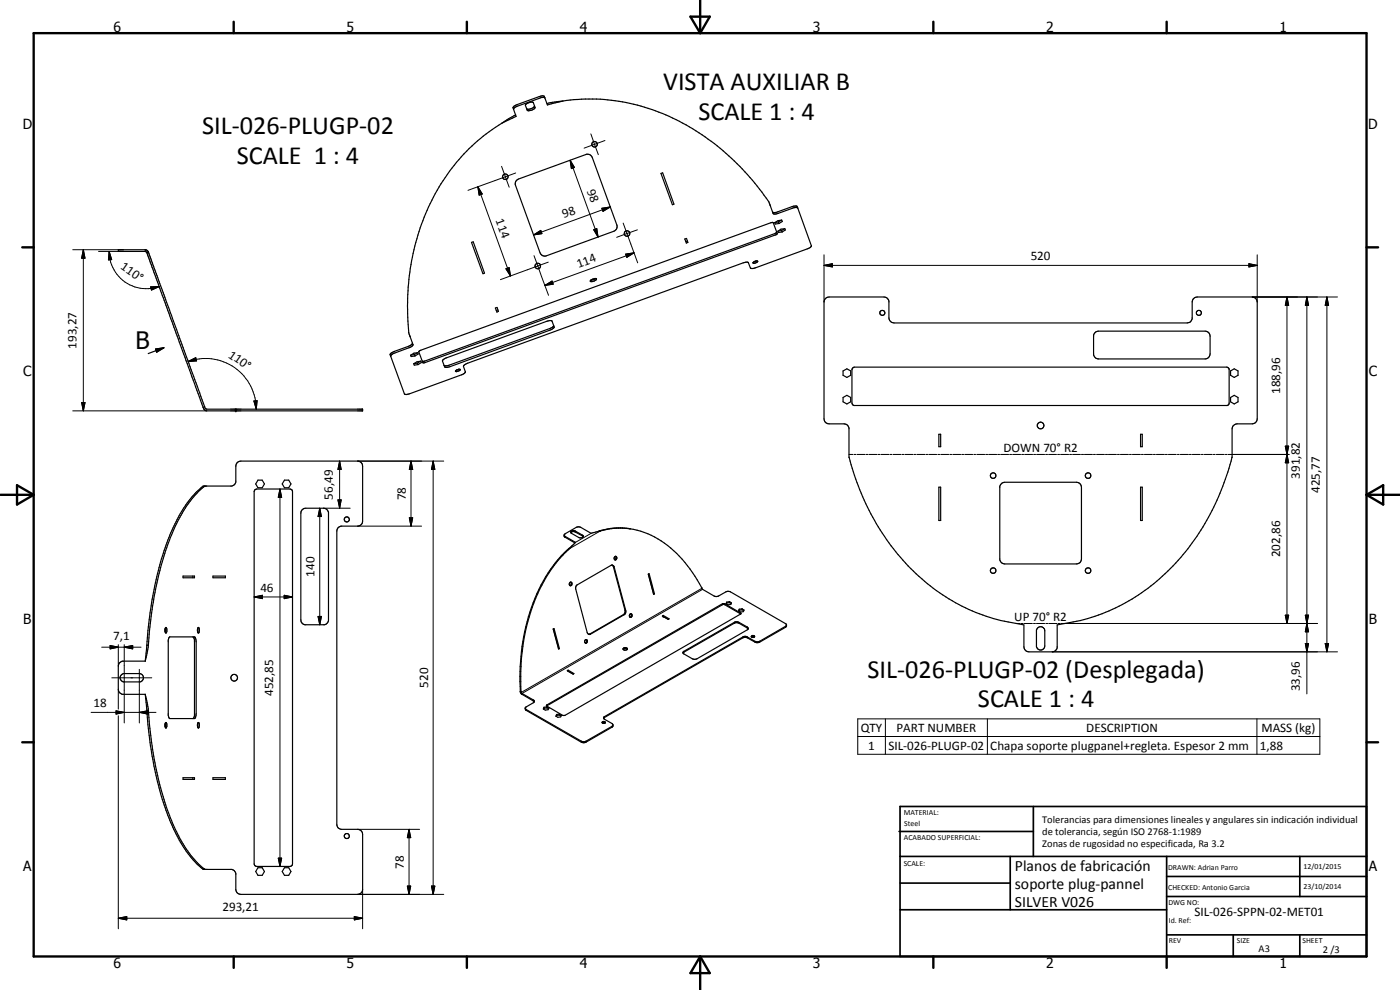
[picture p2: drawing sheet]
<svg xmlns="http://www.w3.org/2000/svg" width="420mm" height="297mm" viewBox="0 0 420 297" stroke-linecap="round" stroke-linejoin="round" font-family="sans-serif">
<g fill="none" stroke="#000" stroke-width=".35">
<path d="M150.6 37a54.7 54.7 0 0 0-15.7 14.4 60.3 60.3 0 0 0-7.2 12.8 73.2 73.2 0 0 0-5.3 32.2l.2 3.3 1.3 3.9-.9 .7-4.8 1.7-.8 .6-.1 .3M154.1 32.8l.8 2.1-4.3 2.1M154.8 34.5l-4.2 2.5M157.8 31.3l1.3-.6 .8-.1 .7 1.6a1.91 1.91 0 0 1-2.4 .9l-.5-1.5zM160.4 31.8l-.4 .5-1 .4-.9-.1M163.5 29.4a1.03 1.03 0 0 0-1.7-.4l-6.6 2.4a1.06 1.06 0 0 0-1.1 1.4M163.5 29.4l-.3-.2-1 .1-7.1 2.6-.8 .6-.2 .3M163.5 29.4l.8 2.1 4.6-1.2M168.9 30.3l-4.7 .8M168.9 30.3a57.1 57.1 0 0 1 32 4.6 71.4 71.4 0 0 1 16.1 10.4 77.9 77.9 0 0 1 13 14.2l.7 1 1.5 3.7 1.1-.1 4.8-1.7 .8-.2 .5 .2M154.9 54.2l.7-.5 20.2-7.3a1.46 1.46 0 0 1 1.9 .8l7.4 20.3a1.46 1.46 0 0 1-.9 1.9l-20.2 7.4a1.46 1.46 0 0 1-1.9-.9l-7.5-20.5zM198.4 52l.5-.1 3.4 9.4-.5 .1z"/>
<path d="M43.6 74.9h-8.1v.5h8.1M43.6 74.9l.7 .3 .2 .4M43.6 74.9v.5M43.6 75.4l.5 .4M44.1 75.8l16.8 46.4M44.5 75.6l16.9 46.4M44.5 75.6l-.4 .2M141.5 72.7l.5-.1 3.4 9.4-.5 .1zM205.5 71.7l.5-.2 .4 1.2-.4 .2zM206.3 72.3l-.5 .2M226 78.8l.3-.3a.68 .68 0 0 1 1.1 0h-.1a1.19 1.19 0 0 1-1.3 .4zM226.9 78.3l-.6 .2"/>
<path d="M231.8 63.6l.4 .2h.7l5.3-2 1 .1 4.3 11.9-.3 .4-17 6.3-1-.1-.6-1.7-1.6 .2-82.6 30.1-1.3 .7 .6 1.9-.7 .7-16.4 5.9-.9 .2-.3-.2-4.1-11.3M232.5 66.8l1-.6 1.1-.2 .2 .5-1 .6-1.1 .1zM233.1 69.6l-.6 .5-105 38.2-.8 .1M233.6 66.6l-1 .2M233.6 66.6l.2 .5M234.6 66l-1 .6M234.6 69.2l-1.1 .1M234.6 69.2l.1 .4M235.5 68.6l-.9 .6M235.5 68.6l.2 .4-1 .6M235.5 68.6l-1.1 .1-.9 .7 .1 .4 1.1-.2M148.7 92.4l.5-.2 .4 1.2-.5 .2z"/>
<path d="M149.4 93l-.5 .2M166.1 97.6l-.2 .5-.7 .4-30.4 11.1-.8 .2-.7-.2M177.2 84.2l.5-.3a1.02 1.02 0 0 1 1.3-.1l-.5 .4a1.02 1.02 0 0 1-1.3 .1zM178.7 83.6l-1.4 .5M247.7 89.6l1.1-.5 17.1 .1 .9 1.1v5.1a1.6 1.6 0 0 0 1.5 1.5h88l.9-.3 .6-.9v-5.1a1.52 1.52 0 0 1 1.5-1.5h16.5l.8 .3 .6 .6 .1 35.6a1.52 1.52 0 0 1-1.5 1.6h-4.5a1.6 1.6 0 0 0-1.5 1.5l-.1 8.5a69.3 69.3 0 0 1-29.9 42.5 56.5 56.5 0 0 1-22.5 7.8v6.9l-.7 .9-.8 .3h-7l-.8-.3-.5-.4-.2-.8v-6.6a59.1 59.1 0 0 1-15.5-4.2 63.2 63.2 0 0 1-30.4-29.1l-3.4-7.3-3.2-9.7-.1-9.1-.5-.7-.9-.2h-4.5a1.45 1.45 0 0 1-1.5-1.6v-35zM328.6 99.8l1.1-.4h32a1.52 1.52 0 0 1 1.5 1.5v5.3a1.52 1.52 0 0 1-1.5 1.5h-32.3l-.8-.5-.4-.7v-5.9zM46.7 104.7l2.5-.3-2.2 1.3zM49.2 104.4l-4.7 1.7M123.2 106.6l1-.6 1.2-.2 .1 .4-1 .6-1.1 .2zM123.8 102.9l-.2 .4-.8 .5-5.3 2-.4 .5 .2 .6M124.2 109.1l1-.6 1.1-.1 .1 .4-.9 .6-1.2 .2zM124.4 106.4l-1.1 .2"/>
<path d="M124.4 106.4l.1 .4M125.3 105.8l-.9 .6M125.3 109l-1.1 .1M125.3 109l.2 .4M125.7 105.5l.6-.4 105-38.3h.8l1.1 3.2-.4 .5-105.3 38.3h-.6zM126.2 108.4l-.9 .6M126.7 108.3v.1M132.9 108l.9-.6 30.6-11.1h1.2l.7 1.8-.3 .5-1 .5-30 10.9-1.4 .2-.8-1.9zM137.5 110.9l-.4 .1M137.5 110.9h.6l-.5 .4a.48 .48 0 0 1-.4 .3 .48 .48 0 0 1-.5-.3l.6-.4M137.6 110.8l-.2 .1M253 111.3l1.2-.6 1.1 .6v1.3l-1.1 .6-1.2-.6z"/>
<path d="M253 119.3l1.2-.7 1.1 .7v1.3l-1.1 .6-1.2-.6zM255.8 110.5l.6-.3h111.8l.7 .5v10.4l-.6 .6h-112.1l-.5-.8zM369.3 111.3l1.1-.6 1.1 .6v1.3l-1.1 .6-1.1-.6zM369.3 119.3l1.1-.7 1.1 .7v1.3l-1.1 .6-1.1-.6zM61.4 122l-.5 .2M61.4 122l.2 .6 .4 .2h46.8v.5h-46.8l-.5-.2-.6-.9M70.8 122.8v.5M281.8 130.3h.5v3.7h-.5zM342.3 130.3h.5v3.7h-.5zM369.7 137.2h.1M60.9 145.9l8.7-.1 .5-.2 .7-.9v-4.8a1.52 1.52 0 0 1 1.5-1.6h35l.9 .3 .5 .7v17.6l-.5 .7-.6 .2-5.3 .1-.8 .4-.4 1v88.1l.4 1 .8 .4 5.3 .1 .6 .2 .5 .7 .1 17.1a1.52 1.52 0 0 1-1.5 1.5h-35a1.52 1.52 0 0 1-1.5-1.5v-4.9l-.7-.9-.5-.2-8.7-.1M60.9 145.9l-.7 .6a32.5 32.5 0 0 0-7.7 10.6 73.2 73.2 0 0 0-5.2 15l-1.8 8.7-1.1 8.4-.3 4.4"/>
<path d="M60.9 145.9h.5M61.4 145.8v.1M61.4 145.9a33.4 33.4 0 0 0-9.9 14.7l-.6 1.5a93.5 93.5 0 0 0-4.8 17.7l-1.2 9.4-.4 4.4M76.5 147l.5-.3h10l.7 .4 .1 .4v111.7l-.2 .5-.6 .3h-10l-.5-.3-.2-.5v-111.7zM77.4 144.1h1.3l.7 1.1-.7 1.1h-1.3l-.7-1.1zM85.4 144.1h1.2l.7 1.1-.7 1.1h-1.2l-.7-1.1zM90.7 152.9l1.1-.4h5.3l1 .4 .5 .8v32.6l-.7 .9-.5 .3h-5.9l-.5-.3-.6-.6-.1-32.6zM171.3 159.8l.4-.3 .8 .1 2.5 1.4M171.3 159.8l2.5 1.5h.9l.3-.3M171.3 159.8a.87 .87 0 0 1 1.4-.5l2.3 1.4v.3M179.9 159.3h.2M179.9 159.3l-.5 .2"/>
<path d="M180.1 159.3l-2.7 .7-3.3-1.8-.6-.1-4.1 2.3 .1 .8 3 1.7M186.8 158.4a19.5 19.5 0 0 0-6.9 .9M186.8 158.5l2.2 .2M189 158.7a27.6 27.6 0 0 1 18.1 12l2.1 3.3 1.6 2.8 4.1 2.2 .6-.1 2.5-1.4h1.1l16.6 9.6 .3 .2v.6l-8.2 4.8h-1.1l-2.6-1.4-1.2 .1-41.7 24.1M189 158.7a19.7 19.7 0 0 0-8.9 .6M189 158.7h.3M281.8 146.2h.5v10h-.5zM300.3 145.4l.4-.5 .8-.2h21.5a1.52 1.52 0 0 1 1.6 1.5v21.5a1.45 1.45 0 0 1-1.6 1.5h-21.5l-1-.4-.5-.8v-22.1zM342.3 146.2h.5v10h-.5zM54.9 172.8h3.5v.6h-3.5zM57.9 172.8v.6M63.9 172.8h3.7v.6h-3.7z"/>
<path d="M169.3 160.6l3.4 2.1-2 1.9M170.7 164.6h.2M170.7 164.6l-.5 .5a42.5 42.5 0 0 0-12 21.5 65.8 65.8 0 0 0-2 20.8M171.2 174.7h.2a.6 .6 0 0 1 .3 .6 .6 .6 0 0 1-.5 .5l-.1-.1M171.2 174.7a.61 .61 0 0 0-.1 1M171.2 174.7l.3 .3-.4 .7M171.9 163.6a40.7 40.7 0 0 0-8.6 10.7 61 61 0 0 0-7 31.7l.1 1.5M173.1 175.6l10.3-6 .6 .1 .3 .2 3.5 13.2-.1 .9-10.5 6.3h-.5l-.5-.5-3.4-13v-.5zM183.7 169.5l.4 .4 3.5 13.2v.7l-.5 .6-10.4 5.9M184.4 167.1l.4-.2a.59 .59 0 0 1 .3 .6 .59 .59 0 0 1-.4 .5l-.3-.2zM184.7 166.9a.68 .68 0 0 1-.2 1.1M194.6 172.3l.2-.2 1.6 6.1-.2 .1z"/>
<path d="M194.6 172.3l1.5 5.9h.3M43.6 198.4h-6.9l-.9 .6-.3 .9v6.9l.3 .9 .9 .6h6.9M44.1 193.6h.4M44.1 193.6l-.5 4.8M44.5 193.6l-.9 4.8M49.6 188.6v1M49.6 188.4l.2-.1 .3 .4-.2 1.2a1.15 1.15 0 0 1-.3-1.5zM50.8 191.2l7.6-.1 .3 .5 .2 1v21.5l-.2 1.1-.3 .4h-7.4l-.4-.4-.1-23.2zM57.9 191.1l.5 .9v22.7l-.5 .9M59.3 188.6v1M59.4 188.4l.1-.1a.88 .88 0 0 1 .3 1.4l-.2 .2a1.08 1.08 0 0 1-.2-1.5zM166 188.7l1.6 6 .3-.1"/>
<path d="M166 188.7l.3-.1 1.6 6M166.1 188.7l1.6 5.9M167.7 194.6h-.1M167.7 194.6h.2M175.8 191.9l.3 .5-.4 .6M187 194.8l.7-.2 .6 .2M187.1 194.5a.59 .59 0 0 1 .7-.2 .59 .59 0 0 1 .4 .6h-1.1zM189.3 184.1l.2 .6-.4 .5M199 184.7v.3l1.6 .8M199 184.7l1.8 1-.2 .1M199 184.7l-.2 .1 1.8 1M205 195.6l15.7-9 1.1 .1 2.5 1.4 .3 .4-.3 .5-15.3 8.7h-1.2l-2.7-1.6z"/>
<path d="M218.1 180.9l-.1 .3M218.1 180.7v.2M218.9 180.8l.5 .3M218.9 180.8l-.8 .1M218.9 180.5l.6 .4-.2 .5-.8 .1-.6-.4 .2-.4M218.9 180.5l-.8 .2M218.9 180.5v.3M221.9 183.1l-.2 .3M221.9 182.8v.3M222.3 184.2l-4.9-2.8h-.5l-52.9 30.4M222.3 184.2l-52.7 30.4h-.7l-4.9-2.8M222.3 184.2v-.3l-4.8-2.8h-.7l-52.6 30.4-.2 .3"/>
<path d="M222.7 183l.5 .3M222.7 183l-.8 .1M222.7 182.7l.6 .3-.2 .5-.9 .1-.6-.3 .3-.5M222.7 182.7l-.8 .1M222.7 182.7v.3M224.5 188.7l-2.7-1.7-1.3-.1-15.5 9.1M225.5 190.9a.56 .56 0 0 1 1 .2l-.7 .2zM225.5 191.1l.4-.1 .5 .1M236 187.6l-8.2 4.9h-1.1l-2.6-1.5h-1l-41.8 24.1-.1 .5 2.5 1.5 .2 .3-.1 .4-8.3 4.7-1.1-.1-16.5-9.5-.3-.4M311.5 188.3l.7-.3a1.21 1.21 0 0 1 1.4 1.3v4.5a1.27 1.27 0 0 1-1.2 1.2 1.27 1.27 0 0 1-1.3-.9v-5.1zM36.4 202.5l.6-.4h5.1a1.28 1.28 0 0 1 1 1.2 1.28 1.28 0 0 1-1 1.3h-5.1a1.24 1.24 0 0 1-.6-2.1zM43.6 208.3l.9 4.8"/>
<path d="M43.6 208.3l.5 4.8M44.1 213.1h.4M44.1 213.1l.9 9.7a102.1 102.1 0 0 0 4.8 20.3 39.9 39.9 0 0 0 10.8 17.4l.3 .3M44.5 213.1a112.4 112.4 0 0 0 6.6 32.3 38 38 0 0 0 9.2 14.5l1.1 .9M49.6 217.2l.1-.4 .4 .4v.8l-.3 .4-.2-.4M49.6 217.2v.8M49.6 217.2v.9M59.3 217.2v.9M59.4 216.9l.1-.1a1.03 1.03 0 0 1 0 1.6l-.2-.6zM156.2 207.4l.2 .1M156.2 207.4l.3 .9 3.8 2.3M156.4 207.5l.1 .5 3.8 2.4-.2 .5-2.4 1.4 .1 .8 16.9 9.7 1.2-.1 7.8-4.5 .3-.7"/>
<path d="M156.4 207.5h.1M163.3 212.5l-.2 .3M163.3 212.2v.3M164.1 212.4l.5 .2M164.1 212.4l-.8 .1M164.1 212.1l.6 .4-.2 .4-.9 .2-.5-.4 .2-.5M164.1 212.1l-.8 .1M164.1 212.1v.3M167 214.7l-.1 .2M167 214.4v.3M167.9 214.5l.5 .3M167.9 214.5l-.9 .2"/>
<path d="M167.9 214.2l.6 .4-.2 .5-.9 .1-.6-.3 .2-.5M167.9 214.2l-.9 .2M167.9 214.2v.3M170.5 201.4h.1M170.5 201.4l1.5 .9M170.5 201.1l1.7 1-.2 .2M170.5 201.1l-.2 .2 1.7 1M170.5 201.1v.3M180.8 216.9l.3-.2 .5 .2M180.8 216.6l.6-.1 .3 .3-.7 .2-.3-.2zM54.9 233.3h3.5v.5h-3.5zM57.9 233.3v.5"/>
<path d="M63.9 233.3h3.7v.5h-3.7zM60.9 260.8h.5M61.4 260.8v.1M77.4 260.3h1.3l.7 1.2-.7 1.1h-1.3l-.7-1.1zM85.4 260.3h1.2l.7 1.2-.7 1.1h-1.2l-.7-1.1z"/>
<circle cx="151.6" cy="53" r=".84"/>
<circle cx="178.4" cy="43.3" r=".84"/>
<circle cx="161.4" cy="79.8" r=".83"/>
<circle cx="188.2" cy="70.1" r=".84"/>
<circle cx="264.8" cy="93.9" r=".76"/>
<circle cx="359.8" cy="93.9" r=".75"/>
<circle cx="312.3" cy="127.7" r="1.01"/>
<circle cx="104.1" cy="155.8" r=".77"/>
<circle cx="298.1" cy="142.7" r=".83"/>
<circle cx="326.6" cy="142.7" r=".83"/>
<circle cx="298.1" cy="171.2" r=".83"/>
<circle cx="326.5" cy="171.2" r=".83"/>
<circle cx="175.8" cy="192.4" r=".49"/>
<circle cx="189.3" cy="184.6" r=".5"/>
<circle cx="70.3" cy="203.3" r="1"/>
<circle cx="104.1" cy="250.8" r=".77"/>
</g>
<g fill="#000">
<circle cx="70.8" cy="122.8" r=".18"/>
<circle cx="70.8" cy="123.3" r=".18"/>
<circle cx="199" cy="185" r=".18"/>
<circle cx="156.2" cy="207.4" r=".18"/>
</g>
<g fill="none" stroke="#000" stroke-width=".3">
<path d="M143.4 56l1.3 2.2-.9 .3zM143.4 56l9.8 26.8M150.5 49.9l2.3 6.3M154.8 51.9l-14.3 5.2M171.1 48.1l1.3 2.1-.9 .4zM171.1 48.1l8.4 23M177.3 40.2l2.3 6.2M181.6 42.2l-6.3 2.2M21.8 74.9h15.2M25 74.9l.5 2.6h-1zM25 74.9v48.4M29.6 75.4h7.4"/>
<path d="M32.8 75.4l.7 2.5-1 .1zM32.8 75.4a11.4 11.4 0 0 0 3.4 8.2 11.4 11.4 0 0 0 11.6 2.4M160.1 70.5l2.2-1.4 .3 1zM160.3 76.7l4.3 11.9M164.5 78.7l-14.3 5.2M178.2 68.9l.9-.3 .4 2.5zM180.6 62.5l2.6-.4-2.2 1.3zM183.2 62.1l-23.1 8.4M187 66.9l4.4 12M187.8 76.2l2.5-.3-2.2 1.3zM190.3 75.9l-26.8 9.7M191.3 69l-6.2 2.2"/>
<path d="M247.3 79.6l2.5-.5v1zM247.3 79.6h130M247.3 76.5v14.1M374.8 79.1l2.5 .5-2.5 .5zM377.3 76.5v14.1M45.2 86.1l2.6-.1-2.3 1zM151.8 80.6l1-.3 .4 2.5zM163.5 85.6l2.2-1.3 .3 1zM375.8 89.1h25.6M386.2 89.1l.5 2.5h-1zM386.2 89.1v98M392.2 89.1l.5 2.5h-1z"/>
<path d="M392.2 89.1v119.1M398.2 89.1l.5 2.5h-1zM398.2 89.1v106.5M56.5 108.5l2.2-1.2 .3 1zM56.5 108.5a15.2 15.2 0 0 1 20.4 14.3M21.8 123.3h40.2M24.5 120.8h1l-.5 2.5zM76.2 120.3l1-.1-.3 2.6zM101.9 138.3l.5 2.5h-1zM101.9 138.3v14.2M107.3 138.3h25.9M123.3 138.3l.6 2.5h-1.1z"/>
<path d="M123.3 138.3v19.6M130 138.3l.5 2.5h-1zM130 138.3v130.1M254.8 136.4h1.2M256.3 136.4h.6M257.2 136.4h2.4M259.9 136.4h.6M260.8 136.4h2.4M263.5 136.4h.6M264.4 136.4h2.4M267.1 136.4h.6M268 136.4h2.4"/>
<path d="M270.7 136.4h.6M271.6 136.4h2.4M274.3 136.4h.6M275.2 136.4h2.4M277.9 136.4h.6M278.8 136.4h2.3M281.5 136.4h.6M282.4 136.4h2.4M285.1 136.4h.6M286 136.4h2.3M288.6 136.4h.7M289.5 136.4h2.4"/>
<path d="M292.3 136.4h.5M293.1 136.4h2.4M295.8 136.4h.6M296.7 136.4h2.4M299.4 136.4h.6M300.3 136.4h2.4M303 136.4h.6M303.9 136.4h2.4M306.6 136.4h.6M307.5 136.4h2.4M310.2 136.4h.6M311.1 136.4h2.4"/>
<path d="M313.8 136.4h.6M314.7 136.4h2.4M317.4 136.4h.6M318.3 136.4h2.4M321 136.4h.6M321.9 136.4h2.4M324.6 136.4h.6M325.4 136.4h2.5M328.2 136.4h.5M329.1 136.4h2.4M331.8 136.4h.6M332.6 136.4h2.5"/>
<path d="M335.4 136.4h.5M336.2 136.4h2.5M339 136.4h.5M339.8 136.4h2.5M342.5 136.4h.6M343.4 136.4h2.5M346.1 136.4h.6M347 136.4h2.5M349.7 136.4h.6M350.6 136.4h2.4M353.3 136.4h.6M354.2 136.4h2.4"/>
<path d="M356.9 136.4h.6M357.8 136.4h2.4M360.5 136.4h.6M361.4 136.4h2.4M364.1 136.4h.6M365 136.4h2.4M367.7 136.4h.6M368.6 136.4h18.3M385.7 133.9h1l-.5 2.5zM385.7 133.9l1 5h-1l1-5zM386.2 136.4l.5 2.5h-1zM84 146.7l.5 2.5h-1z"/>
<path d="M84 146.7v113.3M96 152.5l.5 2.5h-1zM96 152.5v35M97.1 152.5h8M101.4 150h1l-.5 2.5zM107.3 157.9h19.2M122.8 155.4h1.1l-.6 2.5zM172.7 159.3v.3M180.1 159.3l-9.2 5.3M76.3 179.1l2.5-.5v1zM76.3 179.1h11.5M85.3 178.6l2.5 .5-2.5 .5z"/>
<path d="M169.6 161v.2M174.8 160.6v.2M177.4 160l-4.7 2.7M184.1 170.1h.2M210.6 176.5l-54.4 31.2M210.9 176.8l-54.2 31.3v.2M30.5 194.2h11.8M33.1 193.7l2.4 .5-2.4 .5zM35.5 193.4v6.5M37.3 194.2l2.5-.5v1zM37.3 193.4v23.5M95.5 185h1l-.5 2.5z"/>
<path d="M177 190.2l.2 .1M187.1 184.4h.2M187.6 183.1h.2M205.3 195.4v.3M216.8 181.1v.3M217.5 181.1v.3M220.4 186.7v.3M221.8 186.7v.3M222.2 183.9v.2M222.9 191.1v.3M224.3 188.1v.3M224.3 191.1v.3"/>
<path d="M226.6 192.4v.3M228 192.4v.3M235.7 187.9v.3M304.9 187.1h1.2M306.4 187.1h.7M307.4 187.1h2.4M310.2 187.1h.6M311.1 187.1h2.4M313.8 187.1h.6M314.7 187.1h2.5M315.8 195.6h85.6M317.5 187.1h.7"/>
<path d="M318.5 187.1h76.9M385.7 184.6h1l-.5 2.5zM391.7 184.6h1l-.5 2.5zM391.7 193.1h1l-.5 2.5zM392.2 187.1l.5 2.5h-1zM397.7 193.1h1l-.5 2.5zM27.3 213.7h19.5M33.6 203.4h11.9M34.8 213.3l2.5 .4-2.5 .5zM35.5 206.8v6M35.5 214.8v63.9M41.8 213.7l2.5-.4v.9z"/>
<path d="M41.8 200.8v16.1M157.9 212.9v.2M160.1 210v.3M164.2 211.5v.3M181.4 215v.3M183.7 217.9v.3M257.4 215.7h138.7v10.6h-138.7zM265.7 215.7v10.6M296.3 215.7v10.6M377.2 215.7v10.6M174.4 222.4v.3M175.9 222.4v.3"/>
<path d="M257.4 221h138.7M83.5 257.5h1l-.5 2.5zM107.3 248.8h18.6M122.8 248.8l.5 2.5h-1.1zM122.8 248.8v19.6M35.5 275.5l2.5-.5v1zM35.5 275.5h73.3M106.3 275l2.5 .5-2.5 .5zM107.3 268.4h25.9M108.8 266.9v11.8M122.2 265.9h1.1l-.5 2.5zM129.5 265.9h1l-.5 2.5z"/>
</g>
<g fill="none" stroke="#000" stroke-width=".71">
<path d="M10.1 9.9h400v277.1h-400zM70.1 6.5v3.4M140.1 6.5v3.4M207.2 5h5.8l-2.9 4.9zM210.1 0v9.9M280.1 6.5v3.4M350.1 6.5v3.4M6.7 74.2h3.4M410.1 74.2h3.5M.1 148.5h10M5.1 145.6l5 2.9-5 2.9zM410.1 148.5h10"/>
<path d="M410.1 148.5l5-2.9v5.8zM6.7 222.7h3.4M410.1 222.7h3.5M70.1 287v3.4M140.1 287v3.4M210.1 287v10M210.1 287l2.9 5h-5.8zM280.1 287v3.4M350.1 287v3.4"/>
</g>
<g fill="none" stroke="#000" stroke-width=".51">
<path d="M269.8 249.5h40.3M270.1 242h140v45h-140zM270.1 257h140M303.2 257v16M310.1 242v15M350.1 257v30M390.1 257v12M270.1 265h33.1M270.1 273h80M350.1 269h60M350.1 263h60M350.1 280.5h60"/>
<path d="M370.1 280.5v6.5M390.1 280.5v6.5"/>
</g>
<g fill="#000">
<path d="M143.4 56l1.3 2.2-.9 .3zM171.1 48.1l1.3 2.1-.9 .4zM25 74.9l.5 2.6h-1zM32.8 75.4l.7 2.5-1 .1zM160.1 70.5l2.2-1.4 .3 1zM178.2 68.9l.9-.3 .4 2.5zM180.6 62.5l2.6-.4-2.2 1.3zM187.8 76.2l2.5-.3-2.2 1.3zM247.3 79.6l2.5-.5v1zM45.2 86.1l2.6-.1-2.3 1zM151.8 80.6l1-.3 .4 2.5zM163.5 85.6l2.2-1.3 .3 1z"/>
<path d="M374.8 79.1l2.5 .5-2.5 .5zM386.2 89.1l.5 2.5h-1zM392.2 89.1l.5 2.5h-1zM398.2 89.1l.5 2.5h-1zM46.7 104.7l2.5-.3-2.2 1.3zM56.5 108.5l2.2-1.2 .3 1zM24.5 120.8h1l-.5 2.5zM76.2 120.3l1-.1-.3 2.6zM385.7 133.9h1l-.5 2.5zM386.2 136.4l.5 2.5h-1zM84 146.7l.5 2.5h-1zM96 152.5l.5 2.5h-1z"/>
<path d="M101.4 150h1l-.5 2.5zM101.9 138.3l.5 2.5h-1zM122.8 155.4h1.1l-.6 2.5zM123.3 138.3l.6 2.5h-1.1zM130 138.3l.5 2.5h-1zM76.3 179.1l2.5-.5v1zM85.3 178.6l2.5 .5-2.5 .5zM33.1 193.7l2.4 .5-2.4 .5zM37.3 194.2l2.5-.5v1zM95.5 185h1l-.5 2.5zM385.7 184.6h1l-.5 2.5zM391.7 184.6h1l-.5 2.5z"/>
<path d="M391.7 193.1h1l-.5 2.5zM392.2 187.1l.5 2.5h-1zM397.7 193.1h1l-.5 2.5zM34.8 213.3l2.5 .4-2.5 .5zM41.8 213.7l2.5-.4v.9zM83.5 257.5h1l-.5 2.5zM122.8 248.8l.5 2.5h-1.1zM35.5 275.5l2.5-.5v1zM106.3 275l2.5 .5-2.5 .5zM122.2 265.9h1.1l-.5 2.5zM129.5 265.9h1l-.5 2.5z"/>
</g>
<g font-size="7.9">
<text x="199" y="27.1">VISTA AUXILIAR B</text>
<text x="60.7" y="40.2">SIL-026-PLUGP-02</text>
<text x="209.6" y="36.1">SCALE 1 : 4</text>
<text x="71.1" y="49.1">SCALE 1 : 4</text>
<text x="260.3" y="203.3">SIL-026-PLUGP-02 (Desplegada)</text>
<text x="293.5" y="212.3">SCALE 1 : 4</text>
</g>
<text font-size="7.2" x="40.6" y="104.6">B</text>
<g font-size="4.7">
<text x="304.6" y="261.2">Planos de fabricación</text>
<text x="304.6" y="266.6">soporte plug-pannel</text>
<text x="304.6" y="272">SILVER V026</text>
</g>
<g font-size="4.2">
<text x="34" y="9.6">6</text>
<text x="104" y="9.6">5</text>
<text x="174" y="9.6">4</text>
<text x="244" y="9.6">3</text>
<text x="314" y="9.6">2</text>
<text x="384" y="9.6">1</text>
<text x="6.8" y="38.7">D</text>
<text x="410.6" y="38.7">D</text>
<text x="7" y="112.9">C</text>
<text x="410.8" y="112.9">C</text>
<text x="7" y="187.1">B</text>
<text x="410.8" y="187.1">B</text>
<text x="7" y="261.4">A</text>
<text x="410.8" y="261.4">A</text>
<text x="34" y="290.4">6</text>
<text x="104" y="290.4">5</text>
<text x="174" y="290.4">4</text>
<text x="244" y="290.4">3</text>
<text x="314" y="290.4">2</text>
<text x="384" y="290.4">1</text>
</g>
<g font-size="3.9">
<text x="176.1" y="57.2" transform="rotate(70 176.1 57.2)">98</text>
<text x="169.2" y="65.5" transform="rotate(-20 169.2 65.5)">98</text>
<text x="148.7" y="66.1" transform="rotate(70 148.7 66.1)">114</text>
<text x="36" y="80.5" transform="rotate(35 36 80.5)">110°</text>
<text x="173.6" y="80.3" transform="rotate(-20 173.6 80.3)">114</text>
<text x="309.3" y="78.1">520</text>
<text x="23" y="104.6" transform="rotate(-90 23 104.6)">193,27</text>
<text x="68.3" y="107" transform="rotate(35 68.3 107)">110°</text>
<text x="384.2" y="118.3" transform="rotate(-90 384.2 118.3)">188,96</text>
<text x="301.1" y="135.6">DOWN 70° R2</text>
<text x="390.1" y="143.6" transform="rotate(-90 390.1 143.6)">391,82</text>
<text x="99.9" y="149.9" transform="rotate(-90 99.9 149.9)">56,49</text>
<text x="396.1" y="147.9" transform="rotate(-90 396.1 147.9)">425,77</text>
<text x="121.8" y="150.1" transform="rotate(-90 121.8 150.1)">78</text>
<text x="384.2" y="167.2" transform="rotate(-90 384.2 167.2)">202,86</text>
<text x="94.4" y="173" transform="rotate(-90 94.4 173)">140</text>
<text x="78.1" y="177.5">46</text>
<text x="304.4" y="186.3">UP 70° R2</text>
<text x="34" y="192.1">7,1</text>
<text x="82" y="208.8" transform="rotate(-90 82 208.8)">452,85</text>
<text x="128.5" y="206.4" transform="rotate(-90 128.5 206.4)">520</text>
<text x="390.1" y="207.4" transform="rotate(-90 390.1 207.4)">33,96</text>
<text x="28.1" y="212.2">18</text>
<text x="258.3" y="219.6">QTY</text>
<text x="269.1" y="219.6">PART NUMBER</text>
<text x="326" y="219.6">DESCRIPTION</text>
<text x="378.6" y="219.7">MASS (kg)</text>
<text x="260.6" y="224.9">1</text>
<text x="266.6" y="224.9">SIL-026-PLUGP-02</text>
<text x="297.2" y="225">Chapa soporte plugpanel+regleta. Espesor 2 mm</text>
<text x="378.1" y="224.9">1,88</text>
<text x="121.2" y="260.6" transform="rotate(-90 121.2 260.6)">78</text>
<text x="66.7" y="273.4">293,21</text>
<text x="358.5" y="275">SIL-026-SPPN-02-MET01</text>
</g>
<g font-size="3.1">
<text x="312.7" y="246.8">Tolerancias para dimensiones lineales y angulares sin indicación individual</text>
<text x="312.7" y="250.4">de tolerancia, según ISO 2768-1:1989</text>
<text x="312.7" y="254">Zonas de rugosidad no especificada, Ra 3.2</text>
<text x="377.7" y="285.6">A3</text>
<text x="397" y="285.9">2 /3</text>
</g>
<g font-size="2.4">
<text x="271.2" y="244.4">MATERIAL:</text>
<text x="271.3" y="252">ACABADO SUPERFICIAL:</text>
<text x="271.4" y="247.9">Steel</text>
<text x="271.2" y="259.7">SCALE:</text>
<text x="350.6" y="261">DRAWN: Adrian Parro</text>
<text x="391.2" y="260.6">12/01/2015</text>
<text x="350.6" y="267">CHECKED: Antonio Garcia</text>
<text x="391.2" y="266.7">23/10/2014</text>
<text x="350.6" y="271.4">DWG NO:</text>
<text x="350.8" y="276.9">Id. Ref:</text>
<text x="350.8" y="282.8">REV</text>
<text x="371.2" y="282.9">SIZE</text>
<text x="390.9" y="282.9">SHEET</text>
</g>
</svg>
